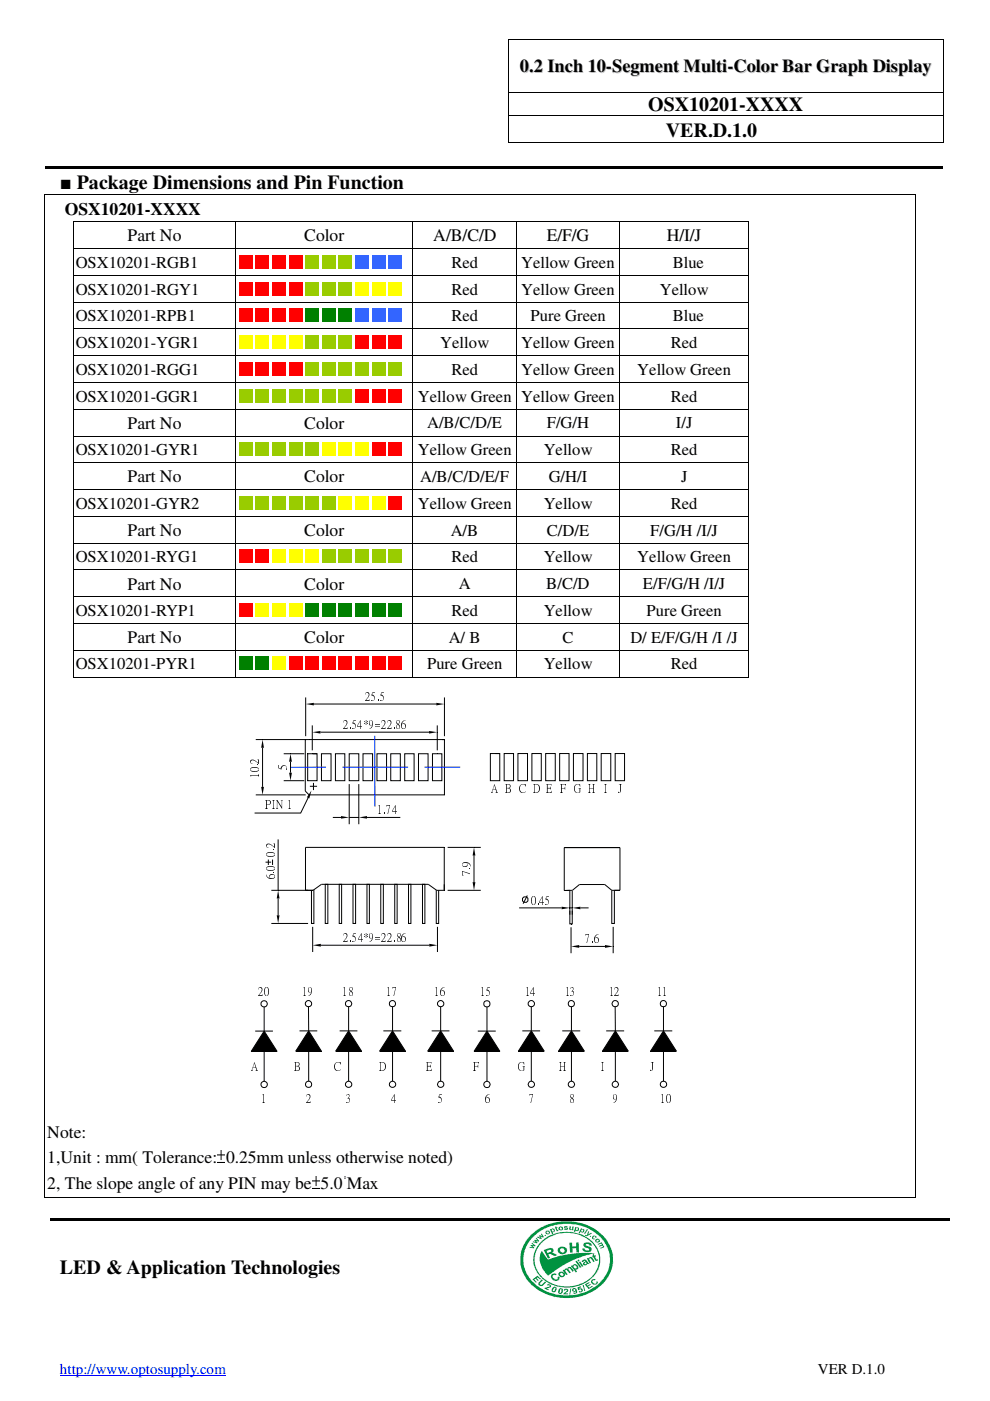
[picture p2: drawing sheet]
<svg xmlns="http://www.w3.org/2000/svg" width="210mm" height="297mm" viewBox="0 0 210 297" stroke-linecap="round" stroke-linejoin="round" font-family="sans-serif">
<path d="M79.5 156v15M69.1 162.6l-7.5 .1M72.6 162.6h13.9M90 162.6h7.6M12.7 291.6h35.2" fill="none" stroke="#00f" stroke-width=".21"/>
<g fill="#000">
<path d="M107.7 8.3h.1v.1h-.1zM107.7 19.4h.1v.2h-.1zM199.9 8.3h.2v.1h-.2zM199.9 19.4h.2v.2h-.2zM9.5 35.2h76.2v.5h-76.2zM85.7 35.2h.5v.5h-.5zM86.2 35.2h21.5v.5h-21.5zM107.7 24.5h.1v.1h-.1zM107.7 30.1h.1v.2h-.1zM107.7 35.2h.5v.5h-.5zM107.8 30.1h.2v.2h-.2zM108.2 35.2h91.8v.5h-91.8z"/>
<path d="M199.9 24.5h.2v.1h-.2zM199.9 30.1h.2v.2h-.2zM9.4 41.2h.2v.2h-.2zM15.5 46.9h.1v.2h-.1zM15.5 52.6h.1v.1h-.1zM15.5 58.3h.1v.2h-.1zM49.9 46.9h.1v.2h-.1zM49.9 52.6h.1v.1h-.1zM49.9 58.3h.1v.2h-.1zM87.5 46.9h.1v.2h-.1zM87.5 52.6h.1v.1h-.1zM87.5 58.3h.1v.2h-.1z"/>
<path d="M109.5 46.9h.1v.2h-.1zM109.5 52.6h.1v.1h-.1zM109.5 58.3h.1v.2h-.1zM131.4 46.9h.1v.2h-.1zM131.4 52.6h.1v.1h-.1zM131.4 58.3h.1v.2h-.1zM158.7 46.9h.1v.2h-.1zM158.7 52.6h.1v.1h-.1zM158.7 58.3h.1v.2h-.1zM193.9 41.2h.2v.2h-.2zM15.5 64h.1v.1h-.1zM15.5 69.6h.1v.2h-.1z"/>
<path d="M15.5 75.3h.1v.2h-.1zM49.9 64h.1v.1h-.1zM49.9 69.6h.1v.2h-.1zM49.9 75.3h.1v.2h-.1zM87.5 64h.1v.1h-.1zM87.5 69.6h.1v.2h-.1zM87.5 75.3h.1v.2h-.1zM109.5 64h.1v.1h-.1zM109.5 69.6h.1v.2h-.1zM109.5 75.3h.1v.2h-.1zM131.4 64h.1v.1h-.1zM131.4 69.6h.1v.2h-.1z"/>
<path d="M131.4 75.3h.1v.2h-.1zM158.7 64h.1v.1h-.1zM158.7 69.6h.1v.2h-.1zM158.7 75.3h.1v.2h-.1zM15.5 81h.1v.2h-.1zM15.5 86.7h.1v.1h-.1zM15.5 92.4h.1v.1h-.1zM15.5 98h.1v.2h-.1zM49.9 81h.1v.2h-.1zM49.9 86.7h.1v.1h-.1zM49.9 92.4h.1v.1h-.1zM49.9 98h.1v.2h-.1z"/>
<path d="M87.5 81h.1v.2h-.1zM87.5 86.7h.1v.1h-.1zM87.5 92.4h.1v.1h-.1zM87.5 98h.1v.2h-.1zM109.5 81h.1v.2h-.1zM109.5 86.7h.1v.1h-.1zM109.5 92.4h.1v.1h-.1zM109.5 98h.1v.2h-.1zM131.4 81h.1v.2h-.1zM131.4 86.7h.1v.1h-.1zM131.4 92.4h.1v.1h-.1zM131.4 98h.1v.2h-.1z"/>
<path d="M158.7 81h.1v.2h-.1zM158.7 86.7h.1v.1h-.1zM158.7 92.4h.1v.1h-.1zM158.7 98h.1v.2h-.1zM15.5 103.7h.1v.2h-.1zM15.5 109.4h.1v.2h-.1zM15.5 115.1h.1v.1h-.1zM49.9 103.7h.1v.2h-.1zM49.9 109.4h.1v.2h-.1zM49.9 115.1h.1v.1h-.1zM87.5 103.7h.1v.2h-.1zM87.5 109.4h.1v.2h-.1z"/>
<path d="M87.5 115.1h.1v.1h-.1zM109.5 103.7h.1v.2h-.1zM109.5 109.4h.1v.2h-.1zM109.5 115.1h.1v.1h-.1zM131.4 103.7h.1v.2h-.1zM131.4 109.4h.1v.2h-.1zM131.4 115.1h.1v.1h-.1zM158.7 103.7h.1v.2h-.1zM158.7 109.4h.1v.2h-.1zM158.7 115.1h.1v.1h-.1zM15.5 120.7h.1v.2h-.1zM15.5 126.4h.1v.2h-.1z"/>
<path d="M15.5 132.1h.1v.2h-.1zM15.5 137.8h.1v.2h-.1zM49.9 120.7h.1v.2h-.1zM49.9 126.4h.1v.2h-.1zM49.9 132.1h.1v.2h-.1zM49.9 137.8h.1v.2h-.1zM87.5 120.7h.1v.2h-.1zM87.5 126.4h.1v.2h-.1zM87.5 132.1h.1v.2h-.1zM87.5 137.8h.1v.2h-.1zM109.5 120.7h.1v.2h-.1zM109.5 126.4h.1v.2h-.1z"/>
<path d="M109.5 132.1h.1v.2h-.1zM109.5 137.8h.1v.2h-.1zM131.4 120.7h.1v.2h-.1zM131.4 126.4h.1v.2h-.1zM131.4 132.1h.1v.2h-.1zM131.4 137.8h.1v.2h-.1zM158.7 120.7h.1v.2h-.1zM158.7 126.4h.1v.2h-.1zM158.7 132.1h.1v.2h-.1zM158.7 137.8h.1v.2h-.1zM15.5 143.5h.1v.1h-.1zM49.9 143.5h.1v.1h-.1z"/>
<path d="M87.5 143.5h.1v.1h-.1zM109.5 143.5h.1v.1h-.1zM131.4 143.5h.1v.1h-.1zM158.7 143.5h.1v.1h-.1zM9.4 253.7h.2v.2h-.2zM193.9 253.7h.2v.2h-.2z"/>
</g>
<g fill="none" stroke="#000" stroke-width=".21">
<path d="M107.7 8.4v11M107.7 19.6v4.9M107.8 8.3h92.1M107.8 19.5h92.1M200 8.4v11M200 19.6v4.9M107.7 24.6v5.5M107.8 24.6h92.1M108 30.2h91.9M200 24.6v5.5M9.5 41.4v212.3M9.6 41.3h184.3"/>
<path d="M15.5 47.1v5.5M15.5 52.7v5.6M15.5 58.5v5.5M15.6 47h34.3M15.6 52.7h34.3M15.6 58.4h34.3M50 47.1v5.5M50 52.7v5.6M50 58.5v5.5M50 47h37.5M50 52.7h37.5M50 58.4h37.5"/>
<path d="M87.5 47.1v5.5M87.5 52.7v5.6M87.5 58.5v5.5M87.6 47h21.9M87.6 52.7h21.9M87.6 58.4h21.9M109.6 47.1v5.5M109.6 52.7v5.6M109.6 58.5v5.5M109.6 47h21.8M109.6 52.7h21.8M109.6 58.4h21.8"/>
<path d="M131.4 47.1v5.5M131.4 52.7v5.6M131.4 58.5v5.5M131.5 47h27.2M131.5 52.7h27.2M131.5 58.4h27.2M158.7 47.1v5.5M158.7 52.7v5.6M158.7 58.5v5.5M194 41.4v212.3M15.5 64.1v5.5M15.5 69.8v5.5"/>
<path d="M15.5 75.5v5.5M15.6 64h34.3M15.6 69.7h34.3M15.6 75.4h34.3M50 64.1v5.5M50 69.8v5.5M50 75.5v5.5M50 64h37.5M50 69.7h37.5M50 75.4h37.5M87.5 64.1v5.5M87.5 69.8v5.5"/>
<path d="M87.5 75.5v5.5M87.6 64h21.9M87.6 69.7h21.9M87.6 75.4h21.9M109.6 64.1v5.5M109.6 69.8v5.5M109.6 75.5v5.5M109.6 64h21.8M109.6 69.7h21.8M109.6 75.4h21.8M131.4 64.1v5.5M131.4 69.8v5.5"/>
<path d="M131.4 75.5v5.5M131.5 64h27.2M131.5 69.7h27.2M131.5 75.4h27.2M158.7 64.1v5.5M158.7 69.8v5.5M158.7 75.5v5.5M15.5 81.2v5.5M15.5 86.8v5.6M15.5 92.5v5.5M15.5 98.2v5.5M15.6 81.1h34.3"/>
<path d="M15.6 86.7h34.3M15.6 92.5h34.3M15.6 98.1h34.3M50 81.2v5.5M50 86.8v5.6M50 92.5v5.5M50 98.2v5.5M50 81.1h37.5M50 86.7h37.5M50 92.5h37.5M50 98.1h37.5M87.5 81.2v5.5"/>
<path d="M87.5 86.8v5.6M87.5 92.5v5.5M87.5 98.2v5.5M87.6 81.1h21.9M87.6 86.7h21.9M87.6 92.5h21.9M87.6 98.1h21.9M109.6 81.2v5.5M109.6 86.8v5.6M109.6 92.5v5.5M109.6 98.2v5.5M109.6 81.1h21.8"/>
<path d="M109.6 86.7h21.8M109.6 92.5h21.8M109.6 98.1h21.8M131.4 81.2v5.5M131.4 86.8v5.6M131.4 92.5v5.5M131.4 98.2v5.5M131.5 81.1h27.2M131.5 86.7h27.2M131.5 92.5h27.2M131.5 98.1h27.2M158.7 81.2v5.5"/>
<path d="M158.7 86.8v5.6M158.7 92.5v5.5M158.7 98.2v5.5M15.5 103.9v5.5M15.5 109.6v5.5M15.5 115.2v5.5M15.6 103.8h34.3M15.6 109.5h34.3M15.6 115.1h34.3M50 103.9v5.5M50 109.6v5.5M50 115.2v5.5"/>
<path d="M50 103.8h37.5M50 109.5h37.5M50 115.1h37.5M87.5 103.9v5.5M87.5 109.6v5.5M87.5 115.2v5.5M87.6 103.8h21.9M87.6 109.5h21.9M87.6 115.1h21.9M109.6 103.9v5.5M109.6 109.6v5.5M109.6 115.2v5.5"/>
<path d="M109.6 103.8h21.8M109.6 109.5h21.8M109.6 115.1h21.8M131.4 103.9v5.5M131.4 109.6v5.5M131.4 115.2v5.5M131.5 103.8h27.2M131.5 109.5h27.2M131.5 115.1h27.2M158.7 103.9v5.5M158.7 109.6v5.5M158.7 115.2v5.5"/>
<path d="M15.5 120.9v5.5M15.5 126.6v5.5M15.5 132.3v5.5M15.5 138v5.5M15.6 120.8h34.3M15.6 126.5h34.3M15.6 132.2h34.3M15.6 137.9h34.3M50 120.9v5.5M50 126.6v5.5M50 132.3v5.5M50 138v5.5"/>
<path d="M50 120.8h37.5M50 126.5h37.5M50 132.2h37.5M50 137.9h37.5M87.5 120.9v5.5M87.5 126.6v5.5M87.5 132.3v5.5M87.5 138v5.5M87.6 120.8h21.9M87.6 126.5h21.9M87.6 132.2h21.9M87.6 137.9h21.9"/>
<path d="M109.6 120.9v5.5M109.6 126.6v5.5M109.6 132.3v5.5M109.6 138v5.5M109.6 120.8h21.8M109.6 126.5h21.8M109.6 132.2h21.8M109.6 137.9h21.8M131.4 120.9v5.5M131.4 126.6v5.5M131.4 132.3v5.5M131.4 138v5.5"/>
<path d="M131.5 120.8h27.2M131.5 126.5h27.2M131.5 132.2h27.2M131.5 137.9h27.2M158.7 120.9v5.5M158.7 126.6v5.5M158.7 132.3v5.5M158.7 138v5.5M15.6 143.6h34.3M50 143.6h37.5M54.2 156.8h10.6M55.7 158.5v8.3"/>
<path d="M60.2 159.8h4.3M64.7 156.8h29.5v11.7h-28.7l-.8-.8zM64.8 147.9v8.2M65.2 159.8h2v5.7h-2zM66.2 153.8v5.3M66.3 159.8h.9M66.5 149.3h26M67.9 155.2h23.1M68.2 159.8h2v5.7h-2zM71.1 159.8h2v5.7h-2zM74 159.8h2.1v5.7h-2.1zM77 159.8h2v5.7h-2z"/>
<path d="M79.9 159.8h2.1v5.7h-2.1zM82.8 159.8h2.1v5.7h-2.1zM85.8 159.8h2v5.7h-2zM87.6 143.6h21.9M88.7 159.8h2.1v5.7h-2.1zM91.7 159.8h2v5.7h-2zM92.7 153.8v5.3M93.7 156.8h.5M94.2 147.9v8.2M104 159.8h2v5.7h-2zM105 159.8h1M106.9 159.8h2v5.7h-2z"/>
<path d="M109.6 143.6h21.8M109.8 159.8h2v5.7h-2zM112.8 159.8h2v5.7h-2zM115.7 159.8h2v5.7h-2zM118.7 159.8h1.9v5.7h-1.9zM121.6 159.8h2v5.7h-2zM124.5 159.8h2v5.7h-2zM127.5 159.8h2v5.7h-2zM130.4 159.8h2v5.7h-2zM131.5 143.6h27.2M54.2 168.5h10.6M59 178v10.8"/>
<path d="M60.2 165.5h4.3M61.6 161.5v2.3M65.3 169.2l-1.5 3.2h-9.8M65.7 166.7h1.5M66.5 166v1.5M70.6 173.3h1.7M74 166.2v8.6M74 173.3h2.1M76.1 166.2v8.6M77.8 173.3h7.1M94.9 179.7h7M56.3 182.8h1.2"/>
<path d="M56.9 182.2v1.2M57.5 188.8h8.9l1.8-1.3h22.6l1.8 1.3h1.6v-9.1h-29.4v9.1M57.5 195.8h7.8M57.8 182.2v1.2M59 190.5v3.6M66.3 196.5v5.3M66.5 188.6v7.2h-.5v-7M69 187.5h.5v8.3h-.5zM71.9 187.5h.5v8.3h-.5zM74.8 187.5h.6v8.3h-.6zM77.8 187.5h.5v8.3h-.5zM80.7 187.5h.6v8.3h-.6z"/>
<path d="M83.7 187.5h.5v8.3h-.5zM86.6 187.5h.5v8.3h-.5zM89.6 187.5h.5v8.3h-.5zM92.5 188.7v7.1h.5v-7M92.8 196.5v5.3M94.9 188.8h7M100.5 181.4v5.6M110.1 192.5h9M110.8 190.5l.3-.3h.5l.3 .3v.5l-.3 .3h-.5l-.3-.3zM111.8 189.9l-.9 1.7M119.6 188.8h1.2v7.1h.5v-7.1M120.8 193.1v.8"/>
<path d="M120.8 192.5h.5M121.1 196.6v5.5M121.3 193.1v.8M123.1 192.5h1.7M129.7 188.8v7h.6v-7M129.7 188.8h1.7v-9.1h-11.8v9.1M129.7 188.8l-1.5-1.3h-5.3l-1.5 1.3h-1.8M130 196.5v5.6M54.1 218.6h3.8M56 218.6l2.8 4.3h-5.5zM56 213.5v5.1M63.5 218.6h3.8"/>
<path d="M65.4 213.4v5.2M65.4 218.6l2.8 4.3h-5.5zM68 200.4h23M72 218.6h3.8M73.9 218.6l2.8 4.3h-5.5zM73.9 213.4v5.2M81.3 218.6h3.8M83.2 218.6l2.8 4.3h-5.5zM83.2 213.4v5.2M91.5 218.6h3.8M93.4 218.6l2.8 4.3h-5.5zM93.4 213.4v5.2"/>
<path d="M101.3 218.6h3.8M103.3 218.6l2.7 4.3h-5.5zM103.3 213.5v5.1M110.7 218.6h3.8M112.6 218.6l2.8 4.3h-5.5zM112.6 213.4v5.2M119.2 218.6h3.8M121.2 218.6l2.7 4.3h-5.5zM121.2 213.4v5.2M122.8 200.7h5.5M128.5 218.6h3.8M130.4 213.4l.1 5.2"/>
<path d="M130.5 218.6l2.7 4.3h-5.5zM138.7 218.6h3.8M140.7 218.6l2.7 4.3h-5.5zM140.7 213.4v5.2M56 222.9v6.3M65.4 222.9v6.3M73.9 222.9v6.3M83.2 222.9v6.3M93.4 222.9v6.3M103.3 222.9v6.3M112.6 222.9v6.3M121.2 222.9v6.3"/>
<path d="M130.5 222.9v6.3M140.7 222.9v6.3M9.6 253.8h184.3"/>
<circle cx="56" cy="212.8" r=".67"/>
<circle cx="65.4" cy="212.8" r=".67"/>
<circle cx="73.9" cy="212.8" r=".68"/>
<circle cx="83.2" cy="212.8" r=".67"/>
<circle cx="93.4" cy="212.8" r=".67"/>
<circle cx="103.2" cy="212.8" r=".67"/>
<circle cx="112.7" cy="212.8" r=".67"/>
<circle cx="121.1" cy="212.8" r=".67"/>
<circle cx="130.4" cy="212.8" r=".67"/>
<circle cx="140.6" cy="212.8" r=".67"/>
<circle cx="56" cy="229.9" r=".67"/>
<circle cx="65.4" cy="229.9" r=".67"/>
<circle cx="73.9" cy="229.9" r=".67"/>
<circle cx="83.2" cy="229.9" r=".67"/>
<circle cx="93.4" cy="229.9" r=".67"/>
<circle cx="103.3" cy="229.9" r=".67"/>
<circle cx="112.7" cy="229.9" r=".67"/>
<circle cx="121.2" cy="229.9" r=".67"/>
<circle cx="130.5" cy="229.9" r=".67"/>
<circle cx="140.7" cy="229.9" r=".67"/>
</g>
<g fill="#000">
<path d="M55.7 156.8l.3 1.7h-.6zM64.8 149.3l1.7-.3v.6zM66.2 155.2l1.7-.2v.5zM91 155l1.7 .2-1.7 .3zM92.5 149l1.7 .3-1.7 .3zM55.4 166.8h.6l-.3 1.7zM61.3 163.8h.6l-.3 1.7zM61.6 159.8l.3 1.7h-.6zM66 167.6l-.4 1.7-.5-.3zM72.3 173l1.7 .3-1.7 .3zM76.1 173.3l1.7-.3v.6zM58.7 194.1h.6l-.3 1.7z"/>
<path d="M59 188.8l.3 1.7h-.6zM100.2 187h.6l-.3 1.8zM100.5 179.7l.3 1.7h-.6zM119.1 192.2l1.7 .3-1.7 .3zM121.3 192.5l1.8-.3v.6zM56 218.6l2.8 4.3h-5.5zM65.4 218.6l2.8 4.3h-5.5zM66.3 200.4l1.7-.3v.6zM73.9 218.6l2.8 4.3h-5.5zM83.2 218.6l2.8 4.3h-5.5zM91 200.1l1.8 .3-1.8 .3zM93.4 218.6l2.8 4.3h-5.5z"/>
<path d="M103.3 218.6l2.7 4.3h-5.5zM112.6 218.6l2.8 4.3h-5.5zM121.2 218.6l2.7 4.3h-5.5zM121.1 200.7l1.7-.3v.6zM128.3 200.4l1.7 .3-1.7 .3zM130.5 218.6l2.7 4.3h-5.5zM140.7 218.6l2.7 4.3h-5.5z"/>
</g>
<g fill="#009240">
<path d="M112.5 261.9a7.2 7.2 0 0 0 1.4 11.4 11.1 11.1 0 0 0 14.7-2 7.2 7.2 0 0 0-2.2-10.5l-.4-.3a11.2 11.2 0 0 0-4.8-1.5h-2a10.8 10.8 0 0 0-6.7 2.9zM112.7 262.6a10.3 10.3 0 0 1 15.5 .8 6.9 6.9 0 0 1-2.9 9.9 10.2 10.2 0 0 1-13.2-2.6 6.5 6.5 0 0 1 .6-8.1z" fill-rule="evenodd"/>
<path d="M114.5 263.5a5.3 5.3 0 0 0 1.7 8.4l2.2 .9 2.5 .2a6.8 6.8 0 0 0 6.4-5.3v-1.3a6.9 6.9 0 0 0-7.8-5.2 7.7 7.7 0 0 0-5 2.3zM114.7 263.7a7.6 7.6 0 0 1 11.8 1.1l.5 1.4v1.4a6.4 6.4 0 0 1-6.5 5.2 6.5 6.5 0 0 1-7.2-5.4l.2-1.8 .4-.8z" fill-rule="evenodd"/>
<path d="M114.9 265.2l1.1 1.6a.6 .6 0 0 0 1 0l1.1-.4a24.8 24.8 0 0 1 8.1-.7 22.9 22.9 0 0 0-10 4.8 4.4 4.4 0 0 1-1.3-5.3z" fill-rule="evenodd"/>
<path d="M115.3 265l1-.3a.58 .58 0 0 1 .9 .1 .58 .58 0 0 1-.2 .8l1.2 .5-.6 .2-.9-.4h-.5l.4 .8-.4 .1zM115.9 265.2l.2 .5 .7-.3 .1-.3-.4-.1z" fill-rule="evenodd"/>
<path d="M118.4 264.7a1 1 0 0 1 1.1-.4 1 1 0 0 1 .7 1.1 .98 .98 0 0 1-1.2 .5 .98 .98 0 0 1-.7-1.1zM118.8 265.1a.47 .47 0 0 0 .9 0 .47 .47 0 0 0-.9 0z" fill-rule="evenodd"/>
<path d="M120.7 263.5l.6-.1v.9l.9-.1v-.8h.5l.1 2.2-.6-.1v-.9l-.8 .1v.9h-.5z" fill-rule="evenodd"/>
<path d="M123.8 263.6l.6-.2a.86 .86 0 0 1 1.1 .7h-.5l-.1-.2-.3-.2-.4 .2v.2l.4 .1a.66 .66 0 0 1 .8 .4 .66 .66 0 0 1-.3 .8h-.1a1.09 1.09 0 0 1-1.5-.7h.5l.2 .3 .5 .1 .3-.3-.4-.2a.71 .71 0 0 1-.7-.2 .71 .71 0 0 1-.1-.8z" fill-rule="evenodd"/>
<path d="M112.9 271.3l1.1-.8 .7 .6-.2 .2-.5-.5-.3 .2 .5 .4-.2 .2-.4-.5-.3 .2 .5 .5-.2 .1z" fill-rule="evenodd"/>
<path d="M114.9 271.3l.2 .1-.5 .5a.28 .28 0 0 0 0 .5 .28 .28 0 0 0 .4-.2l.5-.5 .3 .2-.5 .5a.54 .54 0 0 1-.8 .2 .54 .54 0 0 1-.1-.8z" fill-rule="evenodd"/>
<path d="M116 272.4l.5-.1a.39 .39 0 0 1 .3 .4 .39 .39 0 0 1-.4 .3l-.5 .1 .5 .3-.2 .2-.8-.4 1.1-.4v-.3l-.3 .1-.2-.1z" fill-rule="evenodd"/>
<path d="M117.2 273a.47 .47 0 0 1 .8 0 .47 .47 0 0 1-.1 .7 .49 .49 0 0 1-.8 .2 .49 .49 0 0 1 0-.8zM117.6 273l-.1 .1a.43 .43 0 0 0-.2 .7l.5-.6z" fill-rule="evenodd"/>
<path d="M118.6 273.3l.6-.1 .1 .2v.4a.53 .53 0 0 1-.7 .5 .53 .53 0 0 1-.1-.9zM118.8 273.3l-.1 .8a.47 .47 0 0 0 .3-.3 .47 .47 0 0 0-.1-.5z" fill-rule="evenodd"/>
<path d="M119.6 273.3a.47 .47 0 0 1 .8 .1 .47 .47 0 0 1-.4 .7l-.1 .1h.5v.2h-.9v-.2l.7-.5-.1-.3-.6 .2z" fill-rule="evenodd"/>
<path d="M120.9 273.2h.2l-.2 1.2h-.2z" fill-rule="evenodd"/>
<path d="M121.4 273.3a.6 .6 0 0 1 .9 .2 .6 .6 0 0 1-.5 .8l-.3-.2h.5l.1-.4-.3 .2h-.3l-.2-.4zM121.5 273.5a.25 .25 0 0 0 .5 0 .25 .25 0 0 0-.5 0z" fill-rule="evenodd"/>
<path d="M122.4 273l.7-.3 .1 .2-.5 .2 .1 .2 .5-.1a.45 .45 0 0 1 .1 .7 .45 .45 0 0 1-.7-.1l.2-.1a.2 .2 0 0 0 .3 .1 .2 .2 0 0 0 0-.4l-.1-.1-.5 .3z" fill-rule="evenodd"/>
<path d="M123.5 272.5l.2-.1 .4 1.2-.2 .1z" fill-rule="evenodd"/>
<path d="M124 272.3l.9-.5 .1 .2-.6 .4 .1 .2 .6-.4 .2 .2-.6 .3 .2 .3 .7-.4 .1 .2-.9 .5z" fill-rule="evenodd"/>
<path d="M125.5 271.4l.3-.2 .5 .1-.3 .1a.35 .35 0 0 0-.4 .3 .35 .35 0 0 0 .3 .4h.5v-.4h.3a.5 .5 0 0 1-.4 .7 .76 .76 0 0 1-1-.8z" fill-rule="evenodd"/>
<path d="M116.9 270.3a.91 .91 0 0 1 1.1-.2l-.3 .2a.37 .37 0 0 0-.4 .1 .37 .37 0 0 0-.1 .4l.1 .1a.55 .55 0 0 0 .4 .4 .55 .55 0 0 0 .5-.2v-.3l.3-.2a.76 .76 0 0 1-.3 1 .76 .76 0 0 1-1-.2l-.4-.6z" fill-rule="evenodd"/>
<path d="M118.6 269.7a.66 .66 0 0 1 .9 .1 .66 .66 0 0 1 0 .9 .67 .67 0 0 1-.9-.1 .67 .67 0 0 1 0-.9zM118.9 269.9h-.1a.38 .38 0 0 0 .2 .6h.3l.2-.2-.3-.4z" fill-rule="evenodd"/>
<path d="M119.3 269.4l.2-.2 .2 .1 .3-.4 .3 .1a.45 .45 0 0 1 .4-.4 .45 .45 0 0 1 .5 .2l.5 .7-.3 .1-.6-.7h-.2l-.1 .2 .5 .7-.3 .2-.6-.8h-.2l-.1 .3 .6 .7-.3 .1z" fill-rule="evenodd"/>
<path d="M121 268.4l.3-.1 .2 .1v-.2a.64 .64 0 0 1 .9 0 .64 .64 0 0 1 0 .9h-.4l.3 .5-.2 .2zM121.7 268.3v.1a.36 .36 0 0 0 .1 .5 .36 .36 0 0 0 .5-.2l-.2-.3z" fill-rule="evenodd"/>
<path d="M122 267.4l.3-.1 1 1.3-.3 .2z" fill-rule="evenodd"/>
<path d="M122.4 267.2l.3-.2 .2 .3-.3 .2zM122.7 267.6l.3-.1 .7 .9-.3 .2z" fill-rule="evenodd"/>
<path d="M123.5 267.2a.78 .78 0 0 1 .8-.1 .78 .78 0 0 1 .5 .7l.1 .1-.3 .2-.1-.2a.42 .42 0 0 1-.4 .4 .42 .42 0 0 1-.4-.3 .42 .42 0 0 1 .3-.5l.1-.1a.22 .22 0 0 0-.2-.1 .22 .22 0 0 0-.2 .2l-.3 .1zM124 267.8v.2h.3l-.1-.4z" fill-rule="evenodd"/>
<path d="M124.4 266.8l.3-.1 .1 .2a.46 .46 0 0 1 .4-.4 .46 .46 0 0 1 .5 .3l.4 .7-.3 .1-.5-.8h-.2l-.2 .2 .4 .8-.3 .1z" fill-rule="evenodd"/>
<path d="M125.8 265.9l.2 .3 .2-.1 .2 .3h-.2l.2 .6h.3l.1 .2a.43 .43 0 0 1-.4 .1 .43 .43 0 0 1-.3-.3l-.5-.6z" fill-rule="evenodd"/>
<path d="M112.8 263.5l.7 .6v.1h-.7l.5 .3-.1 .2-1-.2 .1-.1 .6 .1-.4-.4 .1-.2 .6 .1-.5-.3z" fill-rule="evenodd"/>
<path d="M113.7 262.4l.6 .7-.1 .2-.6-.2 .4 .4-.2 .1-.9-.2 .2-.2 .6 .2-.5-.4 .2-.2 .6 .2-.4-.4z" fill-rule="evenodd"/>
<path d="M113.8 262.3l.2-.1 .6 .3-.3-.5 .1-.1 .6 .2-.3-.4 .2-.2 .4 .8-.2 .1-.5-.3 .3 .5-.2 .1z" fill-rule="evenodd"/>
<path d="M115.4 261.9l.3-.1 .1 .2-.2 .1z" fill-rule="evenodd"/>
<path d="M115.7 261.3a.46 .46 0 0 1 .9 0 .46 .46 0 0 1-.9 0zM116 261.1l-.1 .3 .4 .1a.27 .27 0 0 0 0-.3 .27 .27 0 0 0-.3-.1z" fill-rule="evenodd"/>
<path d="M116.6 260.6l.2 .1a.39 .39 0 0 1 .5-.3 .39 .39 0 0 1 .3 .5 .39 .39 0 0 1-.5 .3l.2 .4-.2 .1zM117 260.9a.22 .22 0 0 0 .4 0 .22 .22 0 0 0-.4 0z" fill-rule="evenodd"/>
<path d="M117.7 260.1l.2-.1 .1 .2h.2v.1l-.2 .1 .2 .4 .2 .1a.29 .29 0 0 1-.3 .1 .29 .29 0 0 1-.2-.2l-.2-.3z" fill-rule="evenodd"/>
<path d="M118.5 260.2a.46 .46 0 0 1 .7-.1 .46 .46 0 0 1-.1 .8l-.5-.1-.2-.2zM118.7 260.3v.3l.3 .1v-.4z" fill-rule="evenodd"/>
<path d="M119.7 260h.6l.1 .2-.4-.1-.2 .1 .6 .1v.3l-.2 .2-.5-.1-.2-.1h.7l-.6-.3z" fill-rule="evenodd"/>
<path d="M120.8 260h.2v.6h.3l.1-.5h.2l-.1 .8-.3-.1a.38 .38 0 0 1-.5-.3z" fill-rule="evenodd"/>
<path d="M122 260.1l.7 .3a.44 .44 0 0 1-.4 .6l-.3-.1-.1 .3h-.2zM122.1 260.6a.25 .25 0 0 0 .5 0 .25 .25 0 0 0-.5 0z" fill-rule="evenodd"/>
<path d="M123.2 260.4l.2 .1v.1h.3a.41 .41 0 0 1 0 .6 .41 .41 0 0 1-.6-.1l-.2 .4-.2-.1zM123.2 261a.25 .25 0 0 0 .5 0 .25 .25 0 0 0-.5 0z" fill-rule="evenodd"/>
<path d="M124.5 260.6l.2 .1-.7 .9-.2-.1z" fill-rule="evenodd"/>
<path d="M124.7 261l.2 .2-.2 .5 .6-.3 .2 .1-1 .6-.4-.1v-.2h.4z" fill-rule="evenodd"/>
<path d="M125 262.1l.1-.1 .2 .1-.1 .2z" fill-rule="evenodd"/>
<path d="M125.6 262.2a.54 .54 0 0 1 .9 .1l-.1 .2-.2-.2a.24 .24 0 0 0-.3-.1 .24 .24 0 0 0 0 .4l.2 .1a.4 .4 0 0 1-.5 0 .4 .4 0 0 1 0-.5z" fill-rule="evenodd"/>
<path d="M126.4 262.7a.45 .45 0 0 1 .7 .1 .45 .45 0 0 1-.2 .6h-.4a.39 .39 0 0 1-.3-.3 .39 .39 0 0 1 .2-.4zM126.5 262.9l-.1 .2a.26 .26 0 0 0 .4 .1 .26 .26 0 0 0 .1-.4z" fill-rule="evenodd"/>
<path d="M126.7 263.7l.9-.3 .1 .2h-.1l.2 .2v.2a.26 .26 0 0 1 .3 .3 .26 .26 0 0 1-.3 .2l-.5 .3v-.2l.5-.3v-.1l-.7 .1-.1-.1 .6-.3v-.2l-.8 .2z" fill-rule="evenodd"/>
</g>
<path d="M10.8 258.3h63.8v.5h-63.8zM74.6 258.3h.5v.5h-.5zM75.1 258.3h33.2v.5h-33.2zM108.3 258.3h.5v.5h-.5zM108.8 258.3h23.5v.5h-23.5zM132.3 258.3h.5v.5h-.5zM132.8 258.3h34v.5h-34zM166.8 258.3h.5v.5h-.5zM167.3 258.3h34.1v.5h-34.1z" fill="#000"/>
<g font-size="4.2">
<text x="137.4" y="23.5">OSX10201-XXXX</text>
<text x="141.2" y="29">VER.D.1.0</text>
<text x="12.7" y="40">■ Package Dimensions and Pin Function</text>
<text x="12.7" y="270.1">LED &amp; Application Technologies</text>
</g>
<text font-size="3.9" fill="#c0c0c0" x="110.4" y="15.5">0.2 Inch 10-Segment Multi-Color Bar Graph Display</text>
<g font-size="3.7">
<text x="13.8" y="45.5">OSX10201-XXXX</text>
<text x="27" y="51.1">Part No</text>
<text x="64.5" y="51.1">Color</text>
<text x="91.9" y="51.1">A/B/C/D</text>
<text x="115.9" y="51.1">E/F/G</text>
<text x="141.4" y="51.1">H/I/J</text>
<text x="27" y="90.9">Part No</text>
<text x="64.5" y="90.9">Color</text>
<text x="27" y="102.3">Part No</text>
<text x="64.5" y="102.3">Color</text>
<text x="27" y="113.6">Part No</text>
<text x="64.5" y="113.6">Color</text>
<text x="27" y="125">Part No</text>
<text x="64.5" y="125">Color</text>
<text x="27" y="136.4">Part No</text>
<text x="64.5" y="136.4">Color</text>
<text x="10" y="241.3">Note:</text>
<text x="10" y="246.5">1,Unit : mm( Tolerance:±0.25mm unless otherwise noted)</text>
<text x="10" y="252.1">2, The slope angle of any PIN may be±5.0°Max</text>
</g>
<g font-size="3.5">
<text x="16" y="56.8">OSX10201-RGB1</text>
<text x="95.7" y="56.8">Red</text>
<text x="110.5" y="56.8">Yellow Green</text>
<text x="142.6" y="56.8">Blue</text>
<text x="16" y="62.4">OSX10201-RGY1</text>
<text x="95.7" y="62.4">Red</text>
<text x="110.5" y="62.4">Yellow Green</text>
<text x="139.9" y="62.4">Yellow</text>
<text x="16" y="68.1">OSX10201-RPB1</text>
<text x="95.7" y="68.1">Red</text>
<text x="112.5" y="68.1">Pure Green</text>
<text x="142.6" y="68.1">Blue</text>
<text x="16" y="73.8">OSX10201-YGR1</text>
<text x="93.3" y="73.8">Yellow</text>
<text x="110.5" y="73.8">Yellow Green</text>
<text x="142.2" y="73.8">Red</text>
<text x="16" y="79.5">OSX10201-RGG1</text>
<text x="95.7" y="79.5">Red</text>
<text x="110.5" y="79.5">Yellow Green</text>
<text x="135.1" y="79.5">Yellow Green</text>
<text x="16" y="85.1">OSX10201-GGR1</text>
<text x="88.6" y="85.1">Yellow Green</text>
<text x="110.5" y="85.1">Yellow Green</text>
<text x="142.2" y="85.1">Red</text>
<text x="90.6" y="90.8">A/B/C/D/E</text>
<text x="116" y="90.8">F/G/H</text>
<text x="143.3" y="90.8">I/J</text>
<text x="16" y="96.5">OSX10201-GYR1</text>
<text x="88.6" y="96.5">Yellow Green</text>
<text x="115.3" y="96.5">Yellow</text>
<text x="142.2" y="96.5">Red</text>
<text x="16" y="107.9">OSX10201-GYR2</text>
<text x="88.6" y="107.9">Yellow Green</text>
<text x="89.1" y="102.2">A/B/C/D/E/F</text>
<text x="115.3" y="107.9">Yellow</text>
<text x="116.3" y="102.2">G/H/I</text>
<text x="142.2" y="107.9">Red</text>
<text x="144.4" y="102.2">J</text>
<text x="95.6" y="113.5">A/B</text>
<text x="116" y="113.5">C/D/E</text>
<text x="137.9" y="113.5">F/G/H /I/J</text>
<text x="16" y="119.2">OSX10201-RYG1</text>
<text x="95.7" y="119.2">Red</text>
<text x="115.3" y="119.2">Yellow</text>
<text x="135.1" y="119.2">Yellow Green</text>
<text x="97.3" y="124.9">A</text>
<text x="115.8" y="124.9">B/C/D</text>
<text x="136.3" y="124.9">E/F/G/H /I/J</text>
<text x="16" y="130.6">OSX10201-RYP1</text>
<text x="95.7" y="130.6">Red</text>
<text x="115.3" y="130.6">Yellow</text>
<text x="137.1" y="130.6">Pure Green</text>
<text x="95.2" y="136.3">A/ B</text>
<text x="119.3" y="136.3">C</text>
<text x="133.6" y="136.3">D/ E/F/G/H /I /J</text>
<text x="16" y="141.9">OSX10201-PYR1</text>
<text x="90.6" y="141.9">Pure Green</text>
<text x="115.3" y="141.9">Yellow</text>
<text x="142.2" y="141.9">Red</text>
</g>
<g font-size="3.5" fill="#f00">
<text x="50.4" y="56.6">■■■■■■■■■■</text>
<text x="50.4" y="62.2">■■■■■■■■■■</text>
<text x="50.4" y="67.9">■■■■■■■■■■</text>
<text x="50.4" y="79.2">■■■■■■■■■■</text>
<text x="50.4" y="119">■■■■■■■■■■</text>
<text x="50.4" y="130.4">■■■■■■■■■■</text>
</g>
<text font-size="3.5" fill="#ff0" x="50.4" y="73.6">■■■■■■■■■■</text>
<g font-size="3.5" fill="#9c0">
<text x="50.4" y="84.9">■■■■■■■■■■</text>
<text x="50.4" y="96.3">■■■■■■■■■■</text>
<text x="50.4" y="107.7">■■■■■■■■■■</text>
</g>
<text font-size="3.5" fill="#008000" x="50.4" y="141.7">■■■■■■■■■■</text>
<text font-size="3.2" fill="#00f" x="12.7" y="291.2">http://www.optosupply.com</text>
<text font-size="3.2" x="173.4" y="291.2">VER D.1.0</text>
<g font-size="2.6">
<text x="77.5" y="148.4">25.5</text>
<text x="72.7" y="154.3">2.54*9=22.86</text>
<text x="54.8" y="161.9">2</text>
<text x="54.8" y="164.9">1</text>
<text x="54.8" y="163.7">0</text>
<text x="54.8" y="162.5">.</text>
<text x="60.7" y="163.3">5</text>
<text x="104.2" y="168">A B C D E F G H I</text>
<text x="56.3" y="171.3">PIN 1</text>
<text x="80" y="172.4">1.74</text>
<text x="130.9" y="168">J</text>
<text x="58.1" y="179.9">2</text>
<text x="58.1" y="185.2">.</text>
<text x="58.1" y="184.6">0</text>
<text x="58.1" y="181.7">0</text>
<text x="58.1" y="180.5">.</text>
<text x="99.6" y="185.7">7</text>
<text x="99.6" y="184.5">.</text>
<text x="99.6" y="183.9">9</text>
<text x="58.1" y="186.4">6</text>
<text x="112.5" y="191.6">0.45</text>
<text x="72.8" y="199.5">2.54*9=22.86</text>
<text x="124" y="199.8">7.6</text>
<text x="54.8" y="211">20</text>
<text x="64" y="211">19</text>
<text x="72.5" y="211">18</text>
<text x="81.8" y="211">17</text>
<text x="92" y="211">16</text>
<text x="101.8" y="211">15</text>
<text x="111.3" y="211">14</text>
<text x="119.7" y="211">13</text>
<text x="129" y="211">12</text>
<text x="139.3" y="211">11</text>
<text x="53.2" y="226.9">A</text>
<text x="62.4" y="226.9">B</text>
<text x="70.9" y="226.9">C</text>
<text x="80.4" y="226.9">D</text>
<text x="90.4" y="226.9">E</text>
<text x="100.3" y="226.9">F</text>
<text x="109.9" y="226.9">G</text>
<text x="118.4" y="226.9">H</text>
<text x="127.5" y="226.9">I</text>
<text x="137.9" y="226.9">J</text>
<text x="55.3" y="233.6">1</text>
<text x="64.9" y="233.6">2</text>
<text x="73.4" y="233.6">3</text>
<text x="82.8" y="233.6">4</text>
<text x="93" y="233.6">5</text>
<text x="102.7" y="233.7">6</text>
<text x="112.2" y="233.6">7</text>
<text x="120.6" y="233.6">8</text>
<text x="130" y="233.6">9</text>
<text x="140" y="233.6">10</text>
</g>
</svg>
